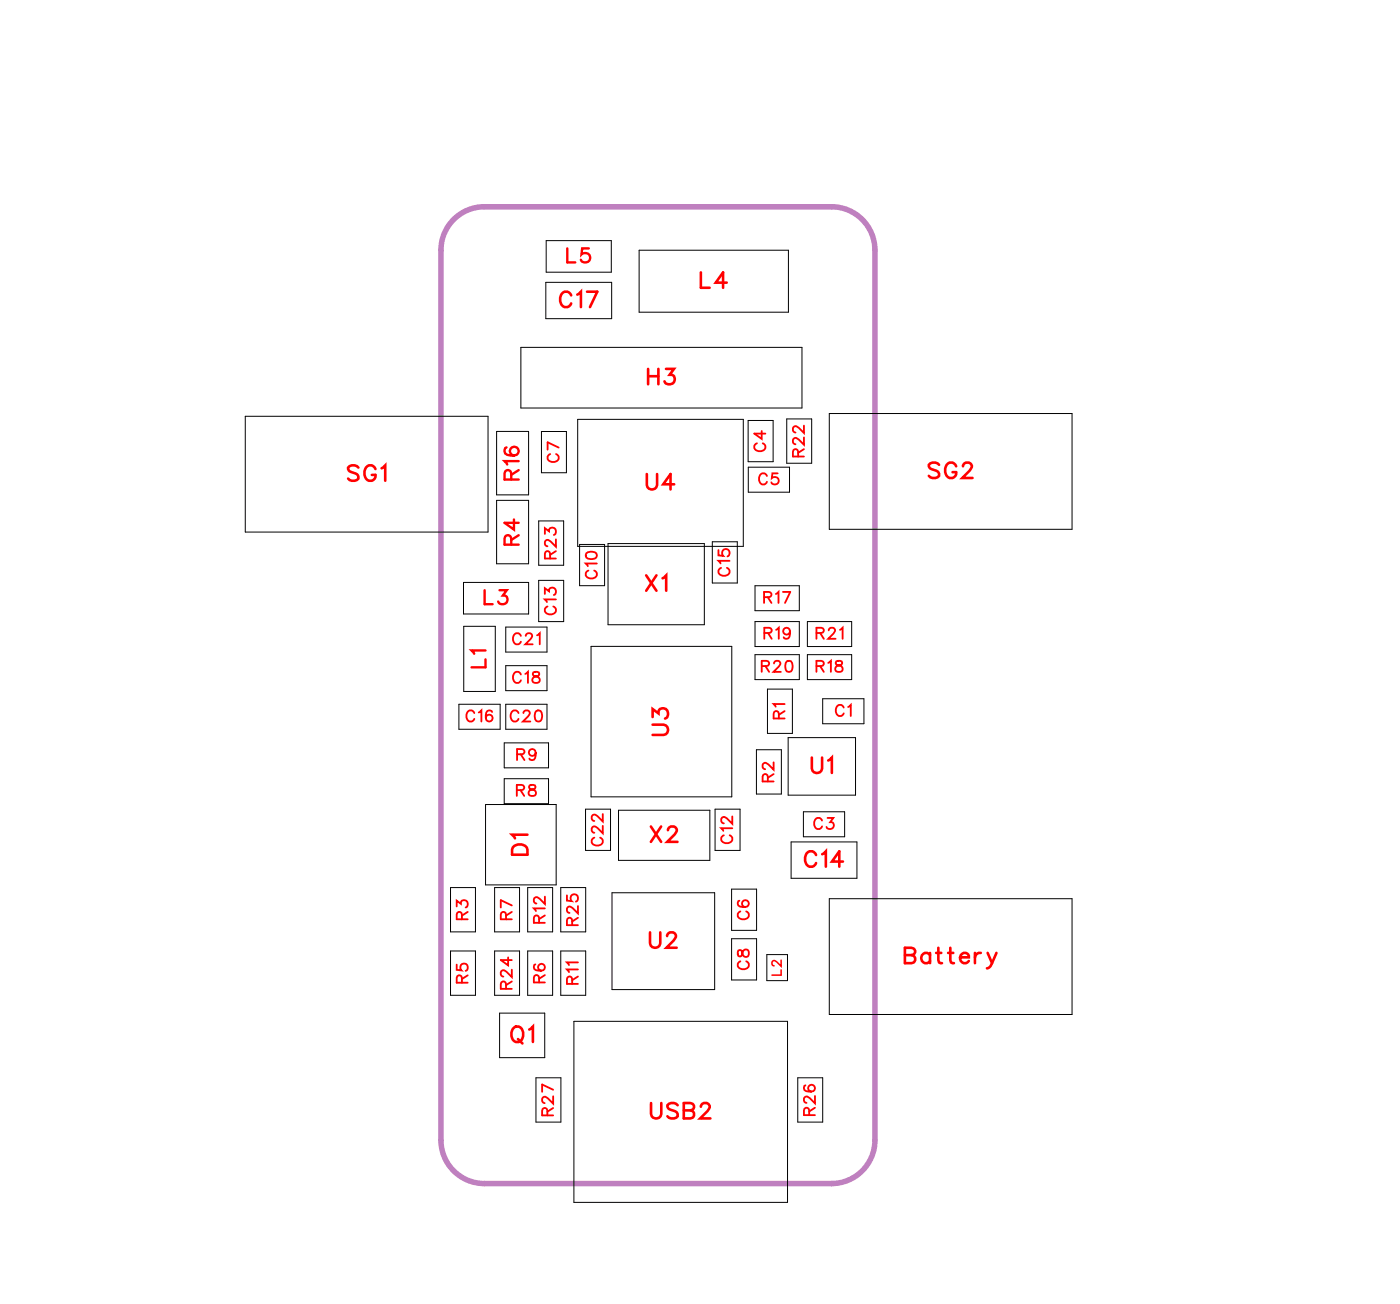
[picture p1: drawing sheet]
<svg xmlns="http://www.w3.org/2000/svg" width="65mm" height="60mm" viewBox="0 0 65 60" stroke-linecap="round" stroke-linejoin="round" font-family="sans-serif">
<path d="M22.3 9.5a2 2 0 0 0-2 2v41a2 2 0 0 0 2 2h16a2 2 0 0 0 2-2v-41a2 2 0 0 0-2-2h-16" fill="none" stroke="#bf80bf" stroke-width=".25"/>
<g fill="none" stroke="#000" stroke-width=".05">
<path d="M11.3 19.2h11.2v5.3h-11.2zM22.9 19.9h1.5v2.9h-1.5zM24 16h13v2.8h-13zM25 19.9h1.1v1.9h-1.1zM25.2 13h3v1.7h-3zM25.2 11.1h3v1.4h-3zM26.6 19.3h7.7v5.9h-7.7zM29.5 11.5h6.8v2.9h-6.8zM34.5 19.4h1.1v1.9h-1.1zM36.3 19.3h1.1v2h-1.1zM38.2 19.1h11.2v5.3h-11.2zM21.1 32.4h1.9v1.2h-1.9z"/>
<path d="M21.4 26.8h3v1.5h-3zM21.4 28.9h1.4v3h-1.4zM22.4 37.1h3.2v3.7h-3.2zM22.9 23.1h1.5v2.9h-1.5zM23.2 34.2h2.1v1.2h-2.1zM23.2 35.9h2.1v1.1h-2.1zM23.3 28.9h1.9v1.1h-1.9zM23.3 30.7h1.9v1.1h-1.9zM23.3 32.4h1.9v1.2h-1.9zM24.8 26.7h1.2v1.9h-1.2zM24.8 24h1.2v2h-1.2zM26.7 25.1h1.2v1.9h-1.2z"/>
<path d="M27 37.3h1.1v1.9h-1.1zM27.2 29.8h6.5v6.9h-6.5zM28 25h4.5v3.8h-4.5zM28.5 37.3h4.2v2.3h-4.2zM32.8 25h1.2v1.9h-1.2zM33 37.3h1.1v1.9h-1.1zM34.5 21.5h1.9v1.2h-1.9zM34.8 27h2v1.1h-2zM34.8 28.6h2v1.2h-2zM34.8 30.2h2v1.1h-2zM34.9 34.5h1.1v2.1h-1.1zM35.4 31.7h1.1v2.1h-1.1z"/>
<path d="M36.3 34h3.1v2.6h-3.1zM36.5 38.8h3v1.7h-3zM37 37.4h1.9v1.1h-1.9zM37.2 28.6h2v1.2h-2zM37.2 30.2h2v1.1h-2zM37.9 32.2h1.9v1.1h-1.9zM20.8 40.9h1.1v2h-1.1zM20.8 43.8h1.1v2.1h-1.1zM22.8 40.9h1.1v2h-1.1zM22.8 43.8h1.1v2.1h-1.1zM23 46.7h2.1v2h-2.1zM24.3 40.9h1.2v2h-1.2z"/>
<path d="M24.3 43.8h1.2v2.1h-1.2zM24.7 49.7h1.1v2h-1.1zM25.8 40.9h1.2v2h-1.2zM25.8 43.8h1.2v2.1h-1.2zM26.4 47.1h9.9v8.3h-9.9zM28.2 41.1h4.7v4.5h-4.7zM33.7 41h1.2v1.9h-1.2zM33.7 43.2h1.2v1.9h-1.2zM35.3 44h1v1.2h-1zM36.8 49.7h1.1v2h-1.1zM38.2 41.4h11.2v5.3h-11.2z"/>
</g>
<g fill="none" stroke="#f00" stroke-width=".12">
<path d="M26.3 13.6a.26 .26 0 0 0-.3-.2 .26 .26 0 0 0-.2 .3v.2a.26 .26 0 0 0 .2 .2 .26 .26 0 0 0 .3-.1M26.6 13.6l.2-.2v.7M27.1 13.4h.4l-.3 .7M29.9 17v.7M29.9 17.3h.4M30.3 17v.7M30.7 17h.4l-.2 .3a.24 .24 0 0 1 .1 .3 .24 .24 0 0 1-.4 0M32.3 12.5v.8h.4M33.5 13h-.5l.3-.5v.8M16.5 21.5l-.2-.1-.3 .1 .1 .2 .4 .2v.1l-.2 .1-.3-.1M17.3 21.6a.26 .26 0 0 0-.3-.2 .26 .26 0 0 0-.2 .3v.2a.25 .25 0 0 0 .2 .3 .25 .25 0 0 0 .3-.3h-.2M17.6 21.6l.2-.2v.7"/>
<path d="M23.7 39l.2-.1 .3 .1 .1 .4h-.7zM24.3 38.5h-.7l.1 .1M29.8 26.5l.5 .7M29.8 21.8v.5l.2 .2 .2-.1 .1-.6M30 38.1l.5 .7M30.1 33.4h.5l.2 .2-.1 .2-.6 .1M30.1 33v-.3l.2 .2a.24 .24 0 0 1 .4-.2 .24 .24 0 0 1-.1 .4M30.3 26.5l-.5 .7M30.5 38.1l-.5 .7M30.5 26.6l.2-.1v.7M30.8 38.2l.1-.1h.2l.1 .1-.1 .2-.4 .4h.5M31.1 22.3h-.5l.3-.5v.7"/>
<path d="M37.4 34.9v.5l.2 .2 .2-.1 .1-.6M37.6 39.4a.26 .26 0 0 0-.3-.2 .26 .26 0 0 0-.2 .3v.2a.26 .26 0 0 0 .2 .2 .26 .26 0 0 0 .3-.1M37.9 39.4l.2-.2v.7M38.2 35l.1-.1v.7M38.8 39.7h-.5l.4-.5v.7M43.3 21.4l-.2-.1-.3 .1 .1 .2 .4 .2v.1l-.2 .1-.3-.1M44.1 21.5a.26 .26 0 0 0-.3-.2 .26 .26 0 0 0-.2 .3v.2a.25 .25 0 0 0 .2 .2 .25 .25 0 0 0 .3-.2h-.2M44.4 21.5l.1-.2h.1l.2 .1-.1 .3-.4 .3h.5M23.6 47.4l.1-.1a.33 .33 0 0 1 .4 .3 .33 .33 0 0 1-.4 .4l-.1-.3zM23.9 47.9l.2 .2M24.4 47.4l.2-.1v.7M30 43v.5l.2 .2 .2-.1v-.6"/>
<path d="M30 50.8v.5l.2 .2 .2-.1 .1-.6M30.7 43.1l.2-.1h.1l.1 .1-.1 .2-.3 .4h.5M31.2 50.9l-.1-.1-.3 .1v.2l.4 .2v.1l-.1 .1-.3-.1M31.5 51.2h.5v.2l-.2 .1h-.3v-.7l.5 .1v.2l-.2 .1M32.3 51l.1-.2h.2l.1 .2-.1 .2-.3 .3h.4M41.7 44l.4 .1 .1 .1-.2 .2h-.3v-.7h.4l.1 .2-.2 .1M42.9 44a.23 .23 0 0 0-.4 0 .23 .23 0 0 0 0 .3 .23 .23 0 0 0 .4 0M42.9 43.9v.5M43.1 43.9h.3M43.2 43.7v.5l.2 .2M43.7 43.9h.2M43.8 43.7v.5l.2 .2"/>
<path d="M44.2 44.1h.4a.23 .23 0 0 0-.2-.2 .23 .23 0 0 0-.2 .3 .23 .23 0 0 0 .2 .2l.2-.1M44.9 43.9v.5M45.2 43.9h-.2l-.1 .2M45.5 43.9l.2 .5M45.9 43.9l-.3 .6-.1 .1"/>
</g>
<g fill="none" stroke="#f00" stroke-width=".08">
<path d="M35.1 19.9v.3l-.3-.2h.5M37 19.6v.3l-.3-.3-.2 .1 .2 .2M21.9 32.9a.19 .19 0 0 0-.3-.2 .19 .19 0 0 0-.1 .2v.1a.19 .19 0 0 0 .1 .2 .19 .19 0 0 0 .3-.1M22.1 32.8l.1-.1v.5M22.7 32.8a.22 .22 0 0 0-.3 .2 .22 .22 0 0 0 .3 .2 .16 .16 0 0 0-.1-.3 .16 .16 0 0 0-.2 .2M23.8 36.4h.3l.1-.1-.4-.1v.5M23.8 34.8l.3-.1 .1-.1-.4-.1v.5M23.9 32.9a.19 .19 0 0 0-.2-.2 .19 .19 0 0 0-.2 .2v.1a.19 .19 0 0 0 .2 .2 .19 .19 0 0 0 .2-.1M24 36.4l.2 .3M24 34.8l.2 .2M24 31.1a.19 .19 0 0 0-.2-.2 .19 .19 0 0 0-.2 .2v.2a.19 .19 0 0 0 .2 .2 .19 .19 0 0 0 .2-.2M24 29.3a.19 .19 0 0 0-.2-.1 .19 .19 0 0 0-.2 .2v.1a.19 .19 0 0 0 .2 .2 .19 .19 0 0 0 .2-.1"/>
<path d="M24.1 32.9l.1-.2 .2 .1-.3 .4h.3M24.2 31h.1v.5M24.2 29.3l.1-.1 .2 .1-.3 .4h.3M24.4 36.2v.1l.3 .2a.17 .17 0 0 1-.2 .2 .17 .17 0 0 1-.1-.2l.3-.2-.1-.1zM24.6 31v.1a.21 .21 0 0 1 .2 .1 .21 .21 0 0 1 0 .2h-.2v-.2l.2-.1v-.1zM24.7 34.7a.16 .16 0 0 1-.2 .1 .16 .16 0 0 1-.1-.2 .16 .16 0 0 1 .3 0l-.1 .4-.2-.1M24.7 32.8a.23 .23 0 0 1 .3 .2 .23 .23 0 0 1-.3 .2l-.1-.2zM24.8 29.3l.1-.1v.5M25.1 27.4v-.3l.2 .1a.17 .17 0 0 1 .3-.1 .17 .17 0 0 1-.1 .3M25.1 24.6v-.3l.2 .2a.17 .17 0 0 1 .3-.1 .17 .17 0 0 1-.1 .2M25.2 27.9a.19 .19 0 0 0-.1 .3 .19 .19 0 0 0 .2 .1h.1a.19 .19 0 0 0 .2-.1 .19 .19 0 0 0-.1-.3M25.4 25.7l-.1-.3h-.1l-.1 .3h.5"/>
<path d="M25.4 20.9a.19 .19 0 0 0-.2 .2 .19 .19 0 0 0 .2 .2h.2a.19 .19 0 0 0 .1-.2 .19 .19 0 0 0-.1-.2M25.6 24.8v.4l-.3-.3-.2 .1 .1 .2M25.6 25.4l-.2 .2M25.6 27.6h-.5l.1 .1M25.7 20.6l-.5-.2v.3M27 25.5a.25 .25 0 0 1 .3-.1 .25 .25 0 0 1 .2 .3 .25 .25 0 0 1-.3 .1 .25 .25 0 0 1-.2-.3zM27.1 26.3a.19 .19 0 0 0-.1 .2 .19 .19 0 0 0 .2 .1h.1a.19 .19 0 0 0 .2-.1 .19 .19 0 0 0-.1-.2M27.4 38.6a.19 .19 0 0 0-.1 .2 .19 .19 0 0 0 .2 .2h.1a.19 .19 0 0 0 .2-.2 .19 .19 0 0 0-.1-.2M27.5 26h-.5l.1 .1M27.8 38v.4l-.4-.3-.1 .2 .1 .1M27.8 37.5v.3l-.4-.3-.1 .2 .1 .1M33.1 25.3v.3h.2a.18 .18 0 0 1 0-.3 .18 .18 0 0 1 .3 .1 .18 .18 0 0 1-.1 .2"/>
<path d="M33.2 26.2a.19 .19 0 0 0-.1 .2 .19 .19 0 0 0 .2 .1h.1a.19 .19 0 0 0 .2-.1 .19 .19 0 0 0-.1-.2M33.4 38.5a.19 .19 0 0 0-.2 .2 .19 .19 0 0 0 .2 .1h.2a.19 .19 0 0 0 .1-.1 .19 .19 0 0 0-.1-.2M33.6 25.8h-.5l.1 .2M33.7 38.2h-.5l.1 .1M33.7 37.6v.4l-.4-.4-.1 .2 .2 .1M34.9 20.4a.19 .19 0 0 0-.1 .2 .19 .19 0 0 0 .2 .2h.1a.19 .19 0 0 0 .2-.2 .19 .19 0 0 0-.2-.2M35.1 30.7h.3v-.2l-.3-.1v.6M35.2 27.5h.3l.1-.1-.4-.1v.5M35.2 29.2l.3-.1 .1-.1-.4-.1v.5M35.3 30.7l.1 .3M35.3 21.9a.19 .19 0 0 0-.2-.1 .19 .19 0 0 0-.1 .2v.1a.19 .19 0 0 0 .1 .2 .19 .19 0 0 0 .2-.1M35.4 27.5l.2 .3"/>
<path d="M35.4 36v-.3h-.2l-.1 .3h.6M35.4 29.2l.2 .2M35.7 35.1v.4l-.4-.4-.2 .1 .2 .2M35.7 35.7l-.3 .1M35.7 30.6l.2-.2 .1 .2-.4 .4h.4M35.8 27.4l.1-.1v.5M35.8 29l.1-.1v.5M35.8 21.8h-.2v.2a.18 .18 0 0 1 .2 0 .18 .18 0 0 1 0 .3 .18 .18 0 0 1-.3-.1M35.9 33.1v-.3h-.2v.3h.5M36.1 27.3h.3l-.2 .5M36.2 32.4h-.5v.2M36.2 32.8l-.3 .1"/>
<path d="M36.3 30.5a.23 .23 0 0 1 .2 .2 .23 .23 0 0 1-.2 .2l-.1-.2zM36.4 29.1a.16 .16 0 0 1-.2 .1 .16 .16 0 0 1-.1-.2 .16 .16 0 0 1 .3 0l-.1 .4h-.2M36.8 21v-.3h-.2l-.1 .3h.5M37 20.2v.3l-.3-.3-.2 .1 .2 .2M37 20.7l-.2 .2M37.6 30.7h.3l.1-.2-.4-.1v.6M37.6 29.2l.3-.1 .1-.1-.4-.1v.5M37.8 30.7l.2 .3M37.8 29.2l.2 .2M37.9 37.8a.19 .19 0 0 0-.2-.1 .19 .19 0 0 0-.2 .2v.1a.19 .19 0 0 0 .2 .2 .19 .19 0 0 0 .2-.1M38.1 37.7h.3l-.1 .2a.17 .17 0 0 1 .1 .3 .17 .17 0 0 1-.3-.1M38.2 30.5l.1-.1v.6"/>
<path d="M38.2 29l.2-.1 .1 .2-.3 .3h.3M38.5 30.5v.1l.3 .2a.17 .17 0 0 1-.1 .2 .17 .17 0 0 1-.2-.2l.3-.2v-.1zM38.7 29l.1-.1v.5M38.9 32.6a.19 .19 0 0 0-.2-.1 .19 .19 0 0 0-.2 .2v.1a.19 .19 0 0 0 .2 .2 .19 .19 0 0 0 .2-.1M39.1 32.6l.1-.1v.5M21 41.8v-.3l.2 .1a.17 .17 0 0 1 .3-.1 .17 .17 0 0 1 0 .3M21 44.4v.3h.3a.18 .18 0 0 1 0-.3 .18 .18 0 0 1 .2 .1 .18 .18 0 0 1 0 .2M21.3 42.4v-.3l-.2-.1-.1 .4h.6M21.3 45.3v-.3l-.2-.1-.1 .4h.6M21.6 42l-.3 .2M21.6 44.9l-.3 .2M23.3 42.4v-.3l-.1-.1-.1 .4h.5"/>
<path d="M23.3 45.6v-.3l-.1-.1-.1 .4h.5M23.4 44.1v.4l-.3-.3h.5M23.6 44.7v.3l-.4-.3-.1 .1 .1 .2M23.6 42l-.3 .2M23.6 41.7l-.5-.2v.3M23.6 45.2l-.3 .2M24.7 44.4l-.1 .1a.22 .22 0 0 0 .2 .2 .22 .22 0 0 0 .2-.3 .16 .16 0 0 0-.2 .1 .16 .16 0 0 0 .1 .2M24.8 45.3v-.3l-.1-.1-.1 .4h.5M24.8 42.5v-.3h-.1l-.1 .3h.5M25.1 41.8h-.5l.1 .2M25.1 41.3v.3l-.4-.3-.1 .1 .1 .2M25.1 44.9l-.3 .2"/>
<path d="M25.1 42.2l-.3 .1M25.2 51.4v-.3l-.1-.1-.1 .4h.5M25.5 50.5v.3l-.4-.3-.1 .1 .1 .2M25.5 51l-.3 .2M25.5 50.2l-.5-.2v.3M26.1 41.2v.3h.2a.18 .18 0 0 1 0-.3 .18 .18 0 0 1 .3 .1 .18 .18 0 0 1-.1 .2M26.4 45.3l-.1-.3h-.1l-.1 .3h.5M26.4 42.6l-.1-.3h-.1l-.1 .3h.5M26.6 44.7h-.5l.1 .1M26.6 44.3h-.5l.1 .2M26.6 41.7v.4l-.3-.3-.2 .1 .1 .2M26.6 45l-.2 .2"/>
<path d="M26.6 42.3l-.2 .2M34 43.8v.2h.2a.21 .21 0 0 1 0-.2 .21 .21 0 0 1 .3 0v.2l-.1 .1-.2-.1v-.2zM34.1 41.5h-.1a.22 .22 0 0 0 .2 .3 .22 .22 0 0 0 .2-.3 .16 .16 0 0 0-.2 .1 .16 .16 0 0 0 .1 .2M34.1 42a.19 .19 0 0 0-.1 .2 .19 .19 0 0 0 .2 .2h.1a.19 .19 0 0 0 .2-.2 .19 .19 0 0 0-.1-.2M34.1 44.3a.19 .19 0 0 0-.1 .2 .19 .19 0 0 0 .2 .2h.1a.19 .19 0 0 0 .2-.2 .19 .19 0 0 0-.1-.2M37.1 50a.22 .22 0 0 0 .2 .3 .22 .22 0 0 0 .2-.3 .16 .16 0 0 0-.2 .1 .16 .16 0 0 0 .1 .2M37.3 51.4v-.3l-.2-.1-.1 .4h.6M37.6 50.5v.3l-.4-.3-.2 .1 .2 .2M37.6 51l-.3 .2"/>
</g>
<g fill="none" stroke="#f00" stroke-width=".11">
<path d="M26.1 11.4v.7h.4M27.1 11.4h-.3v.3a.23 .23 0 0 1 .3 0 .23 .23 0 0 1 0 .4 .23 .23 0 0 1-.3-.1M22.3 27.2v.6h.4M22.4 30h-.7l.2 .1M22.4 30.4v.3h-.7M23 27.2h.4l-.2 .2a.21 .21 0 0 1 .1 .4 .21 .21 0 0 1-.3-.1M23.3 20.6a.32 .32 0 0 0 .2 .4 .32 .32 0 0 0 .4-.2 .2 .2 0 0 0-.2-.2 .2 .2 0 0 0-.2 .2 .2 .2 0 0 0 .2 .2M23.6 25.1l-.1-.4h-.2v.4h.6M23.6 22.1l-.1-.4h-.2v.4h.6M23.7 23.9v.5l-.4-.3h.6M23.9 21.2h-.6l.1 .2M23.9 24.7l-.3 .2"/>
<path d="M23.9 21.7l-.3 .2"/>
</g>
<path d="M36 44.2v.3l-.3-.2-.1 .1 .1 .1M36 44.7v.2h-.4" fill="none" stroke="#f00" stroke-width=".07"/>
<g font-size="1.2" fill="#fff">
<text x="25.8" y="14.4">C17</text>
<text x="29.8" y="18">H3</text>
<text x="32.2" y="13.6">L4</text>
<text x="16" y="22.4">SG1</text>
<text x="29.7" y="22.8">U4</text>
<text x="42.7" y="22.3">SG2</text>
<text x="29.7" y="27.5">X1</text>
<text x="31.1" y="33.9" transform="rotate(-90 31.1 33.9)">U3</text>
<text x="37.4" y="35.9">U1</text>
<text x="24.6" y="39.4" transform="rotate(-90 24.6 39.4)">D1</text>
<text x="29.9" y="39.1">X2</text>
<text x="37" y="40.2">C14</text>
<text x="29.9" y="44">U2</text>
<text x="41.6" y="44.7">Battery</text>
<text x="23.5" y="48.3">Q1</text>
<text x="29.9" y="51.8">USB2</text>
</g>
<g font-size="1.1" fill="#fff">
<text x="26.1" y="12.4">L5</text>
<text x="24.2" y="22.1" transform="rotate(-90 24.2 22.1)">R16</text>
<text x="22.3" y="28.1">L3</text>
<text x="24.2" y="25.1" transform="rotate(-90 24.2 25.1)">R4</text>
<text x="22.6" y="30.8" transform="rotate(-90 22.6 30.8)">L1</text>
</g>
<g font-size=".9" fill="#fff">
<text x="26" y="21.3" transform="rotate(-90 26 21.3)">C7</text>
<text x="34.9" y="22.5">C5</text>
<text x="35.5" y="20.8" transform="rotate(-90 35.5 20.8)">C4</text>
<text x="37.3" y="21.1" transform="rotate(-90 37.3 21.1)">R22</text>
<text x="23.6" y="29.9">C21</text>
<text x="25.8" y="28.3" transform="rotate(-90 25.8 28.3)">C13</text>
<text x="25.8" y="25.8" transform="rotate(-90 25.8 25.8)">R23</text>
<text x="27.7" y="26.7" transform="rotate(-90 27.7 26.7)">C10</text>
<text x="33.8" y="26.6" transform="rotate(-90 33.8 26.6)">C15</text>
<text x="35.2" y="28">R17</text>
<text x="35.2" y="29.6">R19</text>
<text x="37.6" y="29.6">R21</text>
<text x="21.5" y="33.5">C16 C20</text>
<text x="23.6" y="31.7">C18</text>
<text x="23.8" y="35.2">R9</text>
<text x="35.1" y="31.2">R20</text>
<text x="36.4" y="33.1" transform="rotate(-90 36.4 33.1)">R1</text>
<text x="37.6" y="31.2">R18</text>
<text x="38.5" y="33.2">C1</text>
<text x="23.8" y="36.9">R8</text>
<text x="28" y="39" transform="rotate(-90 28 39)">C22</text>
<text x="34" y="38.9" transform="rotate(-90 34 38.9)">C12</text>
<text x="35.9" y="36" transform="rotate(-90 35.9 36)">R2</text>
<text x="37.5" y="38.4">C3</text>
<text x="21.8" y="45.3" transform="rotate(-90 21.8 45.3)">R5</text>
<text x="21.8" y="42.4" transform="rotate(-90 21.8 42.4)">R3</text>
<text x="23.8" y="45.6" transform="rotate(-90 23.8 45.6)">R24</text>
<text x="23.8" y="42.4" transform="rotate(-90 23.8 42.4)">R7</text>
<text x="25.3" y="45.3" transform="rotate(-90 25.3 45.3)">R6</text>
<text x="25.3" y="42.6" transform="rotate(-90 25.3 42.6)">R12</text>
<text x="26.8" y="45.4" transform="rotate(-90 26.8 45.4)">R11</text>
<text x="26.8" y="42.7" transform="rotate(-90 26.8 42.7)">R25</text>
<text x="34.7" y="44.7" transform="rotate(-90 34.7 44.7)">C8</text>
<text x="34.7" y="42.4" transform="rotate(-90 34.7 42.4)">C6</text>
<text x="25.7" y="51.4" transform="rotate(-90 25.7 51.4)">R27</text>
<text x="37.8" y="51.4" transform="rotate(-90 37.8 51.4)">R26</text>
</g>
<text font-size=".7" fill="#fff" x="36.2" y="45" transform="rotate(-90 36.2 45)">L2</text>
</svg>
